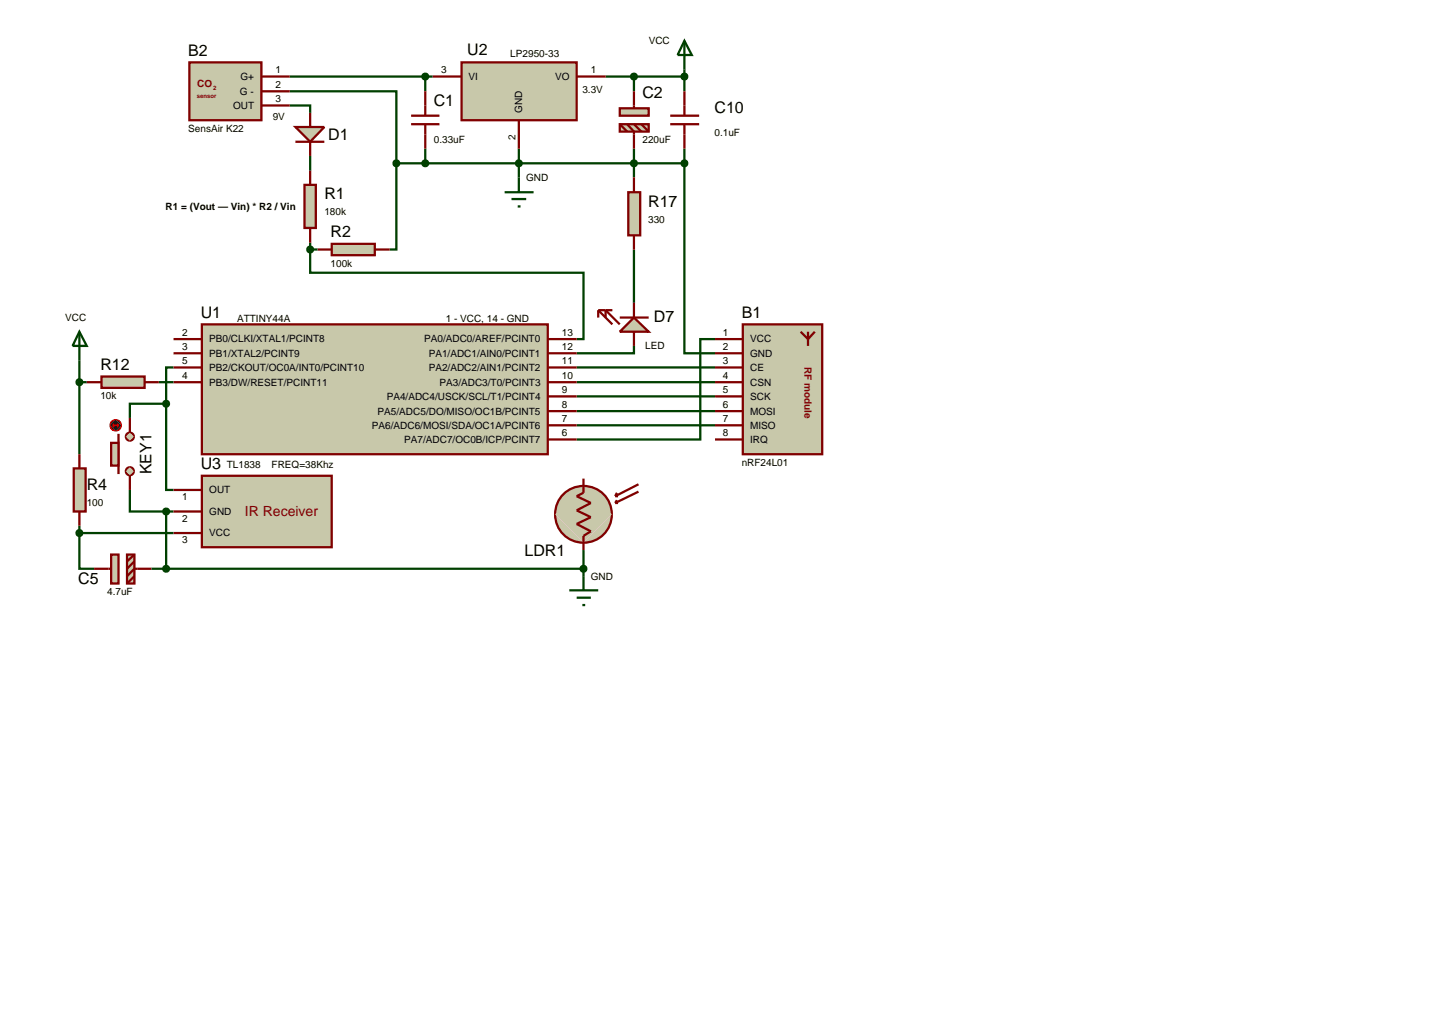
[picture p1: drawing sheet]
<svg xmlns="http://www.w3.org/2000/svg" width="257mm" height="180mm" viewBox="0 0 257 180" stroke-linecap="round" stroke-linejoin="round" font-family="sans-serif">
<g fill="none" stroke="#004000" stroke-width=".4">
<path d="M51.1 16.1h18.8v12.7M51.1 18.6h3.6v1.3M51.1 13.5h25.2M75 13.5v2.6M106.8 13.5h13.9M111.8 13.5v2.6M120.7 12.3v3.8M54.7 27.5v2.6M69.9 28.8v15.2h-1.2M69.9 28.8h50.8M75 26.2v2.6M91.5 26.2v5.1"/>
<path d="M111.8 26.2v5.1M120.7 28.8v33.5h5.4M120.7 26.2v2.6M54.7 44v4.1h48.2v11.7h-1.2M54.7 42.8v1.2M54.7 44h1.3M111.8 44v9.4M126.1 59.8h-2.6v17.7h-21.8M14 67.4h1.3M14 63.6v16.5M28 67.4h2.6M29.3 71.2v15.2h1.3"/>
<path d="M29.3 71.2h-6.4v2.5M30.6 64.8h-1.3v6.4M101.7 64.8h24.4M101.7 67.4h24.4M101.7 69.9h24.4M101.7 72.5h24.4M101.7 75h24.4M111.8 61v1.3h-10.1M14 94v6.3h2.6M14 92.7v1.3M14 94h16.6M22.9 86.4v3.8h6.4"/>
<path d="M29.3 90.2h1.3M29.3 90.2v10.1M102.9 97v4.6M26.7 100.3h76.2"/>
</g>
<path d="M35.6 57.2h61v22.9h-61z" fill="#c8c8aa" stroke="#800000" stroke-width=".4"/>
<path d="M30.6 59.8h5M96.6 59.8h5.1M30.6 62.3h5M30.6 67.4h5M30.6 64.8h5M96.6 62.3h5.1M96.6 67.4h5.1M96.6 64.8h5.1M96.6 77.5h5.1M96.6 75h5.1M96.6 72.5h5.1M96.6 69.9h5.1" fill="none" stroke="#800000" stroke-width=".4"/>
<path d="M131 57.2h14v22.9h-14z" fill="#c8c8aa" stroke="#800000" stroke-width=".4"/>
<path d="M126.1 59.8h4.9M141.2 58.5l1.3 1.3 1.2-1.3M142.5 58.5v2.5M126.1 62.3h4.9M126.1 64.8h4.9M126.1 67.4h4.9M126.1 69.9h4.9M126.1 72.5h4.9M126.1 75h4.9M126.1 77.5h4.9" fill="none" stroke="#800000" stroke-width=".4"/>
<path d="M17.9 66.4h7.6v2h-7.6z" fill="#c8c8aa" stroke="#800000" stroke-width=".4"/>
<path d="M15.3 67.4h2.6M25.5 67.4h2.5" fill="none" stroke="#800000" stroke-width=".4"/>
<path d="M81.4 11h20.3v10.2h-20.3z" fill="#c8c8aa" stroke="#800000" stroke-width=".4"/>
<path d="M76.3 13.5h5.1M101.7 13.5h5.1M120.7 16.1v4.3M91.5 21.2v5M118.2 21.9h5.1M118.2 20.4h5.1M120.7 21.9v4.3" fill="none" stroke="#800000" stroke-width=".4"/>
<path d="M120.7 7.2l1.3 2.5h-2.5zM120.7 7.2v5.1" fill="none" stroke="#004000" stroke-width=".4"/>
<path d="M120.3 13.2l.4-.2-.5 .5zM120.7 13l.4 .2 .1 .3zM121.2 13.5l-.2 .4-.3 .1zM120.2 13.5l.5 .5-.3-.1z" fill="#004000" stroke="#004000" stroke-width=".4"/>
<path d="M120.2 13.5l.5-.5 .5 .5-.5 .5z" fill="#004000"/>
<path d="M89 33.9h5.1M90.2 35.1h2.6M91.3 36.4h.5M91.5 31.3v2.6" fill="none" stroke="#004000" stroke-width=".4"/>
<path d="M91.2 28.4l.3-.1-.5 .5zM91.5 28.3l.4 .2 .1 .3zM92 28.8l-.1 .3-.4 .2zM91 28.8l.5 .5-.4-.2z" fill="#004000" stroke="#004000" stroke-width=".4"/>
<path d="M91.5 28.3l.5 .5-.5 .5-.5-.5z" fill="#004000"/>
<path d="M111.8 56l2.6 2.5h-5.1z" fill="#c8c8aa" stroke="#800000" stroke-width=".4"/>
<path d="M105.5 54.7l2.5 2.5M105.5 54.7v1.3M105.5 54.7h2.5M106.8 56v-1.3l2.5 2.5M109.3 56h5.1M111.8 53.4v2.6M111.8 58.5v2.5" fill="none" stroke="#800000" stroke-width=".4"/>
<path d="M110.8 33.9h2.1v7.6h-2.1z" fill="#c8c8aa" stroke="#800000" stroke-width=".4"/>
<path d="M75 16.1v4.3M72.5 21.9h5M72.5 20.4h5M75 21.9v4.3M111.8 31.3v2.6M111.8 41.5v2.5" fill="none" stroke="#800000" stroke-width=".4"/>
<path d="M14 58.5l1.3 2.5h-2.5zM14 58.5v5.1" fill="none" stroke="#004000" stroke-width=".4"/>
<path d="M120.3 28.5l.4-.2-.5 .5zM120.7 28.3l.4 .2 .1 .3zM121.2 28.8l-.1 .3-.4 .2zM120.2 28.8l.5 .5-.3-.1z" fill="#004000" stroke="#004000" stroke-width=".4"/>
<path d="M120.2 28.8l.5-.5 .5 .5-.5 .5z" fill="#004000"/>
<path d="M100.4 104.1h5.1M101.7 105.4h2.5M102.7 106.7h.5M102.9 101.6v2.5" fill="none" stroke="#004000" stroke-width=".4"/>
<path d="M33.4 11h12.7v10.2h-12.7z" fill="#c8c8aa" stroke="#800000" stroke-width=".4"/>
<path d="M46.1 13.5h5M46.1 16.1h5M46.1 18.6h5" fill="none" stroke="#800000" stroke-width=".4"/>
<path d="M74.7 13.1l.3-.1-.5 .5zM75 13l.4 .2 .1 .3zM75 14l.5-.5-.2 .4zM74.5 13.5l.5 .5-.3-.1z" fill="#004000" stroke="#004000" stroke-width=".4"/>
<path d="M75 13l.5 .5-.5 .5-.5-.5z" fill="#004000"/>
<path d="M74.7 28.4l.3-.1-.5 .5zM75 28.3l.4 .2 .1 .3zM75 29.3l.5-.5-.2 .4zM74.5 28.8l.5 .5-.4-.2z" fill="#004000" stroke="#004000" stroke-width=".4"/>
<path d="M75 28.3l.5 .5-.5 .5-.5-.5z" fill="#004000"/>
<path d="M58.5 43h7.6v2h-7.6z" fill="#c8c8aa" stroke="#800000" stroke-width=".4"/>
<path d="M56 44h2.5M66.1 44h2.6" fill="none" stroke="#800000" stroke-width=".4"/>
<path d="M69.5 28.5l.4-.2-.5 .5zM69.9 28.3l.4 .2 .1 .3zM69.9 29.3l.5-.5-.1 .3zM69.4 28.8l.5 .5-.3-.1z" fill="#004000" stroke="#004000" stroke-width=".4"/>
<path d="M69.4 28.8l.5-.5 .5 .5-.5 .5z" fill="#004000"/>
<path d="M53.7 32.6h2v7.6h-2z" fill="#c8c8aa" stroke="#800000" stroke-width=".4"/>
<path d="M54.7 30.1v2.5M54.7 40.2v2.6" fill="none" stroke="#800000" stroke-width=".4"/>
<path d="M52.1 22.4h5.1l-2.5 2.6z" fill="#c8c8aa" stroke="#800000" stroke-width=".4"/>
<path d="M54.7 19.9v2.5M52.1 25h5.1M54.7 25v2.5" fill="none" stroke="#800000" stroke-width=".4"/>
<path d="M99.7 86.9a5 5 0 0 1 3.2-1.2l-5 5a5 5 0 0 1 1.8-3.8zM102.9 85.7a5 5 0 0 1 5 5zM107.9 90.7a5 5 0 0 1-5 5zM97.9 90.7l5 5a5 5 0 0 1-5-5z" fill="#c8c8aa" stroke="#800000" stroke-width=".4"/>
<path d="M97.9 90.7l5-5 5 5-5 5z" fill="#c8c8aa"/>
<path d="M102.9 84.4v2.5l-1.2 .6 2.5 1.2-2.5 1.3 2.5 1.2-2.5 1.2 2.5 1.3-1.3 .8v2.5M108.5 87.5h.5M108.5 88.7h.5M108.8 86.9l-.3 .6M108.8 88.2l-.3 .5M112.6 85.4l-4.1 2.1M112.6 86.7l-4.1 2" fill="none" stroke="#800000" stroke-width=".4"/>
<path d="M54.3 43.7l.4-.2-.5 .5zM54.7 43.5l.3 .1 .2 .4zM55.2 44l-.2 .4-.3 .1zM54.2 44l.5 .5-.4-.2z" fill="#004000" stroke="#004000" stroke-width=".4"/>
<path d="M54.7 43.5l.5 .5-.5 .5-.5-.5z" fill="#004000"/>
<path d="M111.5 28.4l.3-.1-.5 .5zM111.8 28.3l.3 .1 .2 .4zM111.8 29.3l.5-.5-.2 .4zM111.3 28.8l.5 .5-.4-.2z" fill="#004000" stroke="#004000" stroke-width=".4"/>
<path d="M111.8 28.3l.5 .5-.5 .5-.5-.5z" fill="#004000"/>
<path d="M35.6 83.9h22.9v12.6h-22.9z" fill="#c8c8aa" stroke="#800000" stroke-width=".4"/>
<path d="M30.6 94h5M30.6 90.2h5M30.6 86.4h5" fill="none" stroke="#800000" stroke-width=".4"/>
<path d="M13 82.6h2.1v7.6h-2.1z" fill="#c8c8aa" stroke="#800000" stroke-width=".4"/>
<path d="M14 80.1v2.5M14 90.2v2.5" fill="none" stroke="#800000" stroke-width=".4"/>
<g fill="#c8c8aa" stroke="#800000" stroke-width=".4">
<path d="M19.6 97.8h1.3v5.1h-1.3z"/>
<path d="M22.4 97.8h1.3v5.1h-1.3z"/>
</g>
<path d="M23.7 97.8l-1.3 1.2M23.7 99l-1.3 1.3M16.6 100.3h3M23.7 101.6l-1.3 1.3M26.7 100.3h-3l-1.3 1.3" fill="none" stroke="#800000" stroke-width=".4"/>
<path d="M102.5 100l.4-.2-.5 .5zM102.9 99.8l.4 .2 .1 .3zM102.9 100.8l.5-.5-.2 .4zM102.4 100.3l.5 .5-.3-.1z" fill="#004000" stroke="#004000" stroke-width=".4"/>
<path d="M102.9 99.8l.5 .5-.5 .5-.5-.5z" fill="#004000"/>
<path d="M28.9 100l.4-.2-.5 .5zM29.3 99.8l.4 .2 .1 .3zM29.3 100.8l.5-.5-.2 .4zM28.8 100.3l.5 .5-.3-.1z" fill="#004000" stroke="#004000" stroke-width=".4"/>
<path d="M29.3 99.8l.5 .5-.5 .5-.5-.5z" fill="#004000"/>
<g fill="#c8c8aa" stroke="#800000" stroke-width=".4">
<path d="M22.4 76.5l.5-.2-.7 .7zM22.9 76.3a.68 .68 0 0 1 .7 .7zM22.9 77.7l.7-.7a.68 .68 0 0 1-.7 .7zM22.2 77l.7 .7a.68 .68 0 0 1-.7-.7z"/>
<path d="M22.4 82.6l.5-.2-.7 .7zM22.9 82.4a.68 .68 0 0 1 .7 .7zM22.9 83.8l.7-.7a.68 .68 0 0 1-.7 .7zM22.2 83.1l.7 .7a.68 .68 0 0 1-.7-.7z"/>
</g>
<g fill="#c8c8aa">
<path d="M22.9 76.3l.7 .7-.7 .7-.7-.7z"/>
<path d="M22.9 82.4l.7 .7-.7 .7-.7-.7z"/>
</g>
<path d="M20.9 76.5v7.1" fill="none" stroke="#800000" stroke-width=".4"/>
<path d="M19.6 78.1h1.3v4h-1.3z" fill="#c8c8aa" stroke="#800000" stroke-width=".4"/>
<path d="M22.9 73.7v2.6M22.9 83.9v2.5" fill="none" stroke="#800000" stroke-width=".4"/>
<path d="M19.7 74.3l.7-.3-1 1zM20.4 74a.94 .94 0 0 1 1 1zM21.4 75a.94 .94 0 0 1-1 1zM19.4 75l1 1a.94 .94 0 0 1-1-1z" fill="#400000" stroke="#f00" stroke-width=".2"/>
<path d="M19.4 75l1-1 1 1-1 1z" fill="#400000"/>
<path d="M19.9 75h1M19.9 75l.2 .3M20.1 74.8l-.2 .2M20.7 74.8l.2 .2M20.9 75l-.2 .3" fill="none" stroke="#f00" stroke-width=".2"/>
<path d="M28.9 89.9l.4-.2-.5 .5zM29.3 89.7l.3 .1 .2 .4zM29.3 90.7l.5-.5-.2 .4zM28.8 90.2l.5 .5-.3-.1z" fill="#004000" stroke="#004000" stroke-width=".4"/>
<path d="M28.8 90.2l.5-.5 .5 .5-.5 .5z" fill="#004000"/>
<path d="M29 70.8l.3-.1-.5 .5zM29.3 70.7l.3 .1 .2 .4zM29.3 71.7l.5-.5-.2 .4zM28.8 71.2l.5 .5-.4-.2z" fill="#004000" stroke="#004000" stroke-width=".4"/>
<path d="M29.3 70.7l.5 .5-.5 .5-.5-.5z" fill="#004000"/>
<g fill="#c8c8aa" stroke="#800000" stroke-width=".4">
<path d="M109.3 19.1h5.1v1.3h-5.1z"/>
<path d="M109.3 21.9h5.1v1.3h-5.1z"/>
</g>
<path d="M111.8 16.1v3M109.3 21.9l1.3 1.3M110.6 21.9l1.2 1.3v3M111.8 21.9l1.3 1.3M113.1 21.9l1.3 1.3" fill="none" stroke="#800000" stroke-width=".4"/>
<path d="M111.5 13.1l.3-.1-.5 .5zM111.8 13l.3 .1 .2 .4zM111.8 14l.5-.5-.2 .4zM111.3 13.5l.5 .5-.3-.1z" fill="#004000" stroke="#004000" stroke-width=".4"/>
<path d="M111.8 13l.5 .5-.5 .5-.5-.5z" fill="#004000"/>
<path d="M13.6 67.1l.4-.2-.5 .5zM14 66.9l.4 .2 .1 .3zM14 67.9l.5-.5-.1 .3zM13.5 67.4l.5 .5-.4-.2z" fill="#004000" stroke="#004000" stroke-width=".4"/>
<path d="M13.5 67.4l.5-.5 .5 .5-.5 .5z" fill="#004000"/>
<path d="M13.7 93.6l.3-.1-.5 .5zM14 93.5l.4 .2 .1 .3zM14 94.5l.5-.5-.2 .4zM13.5 94l.5 .5-.3-.1z" fill="#004000" stroke="#004000" stroke-width=".4"/>
<path d="M14 93.5l.5 .5-.5 .5-.5-.5z" fill="#004000"/>
<g font-size="2.8">
<text x="33.2" y="9.9">B2</text>
<text x="82.4" y="9.8">U2</text>
<text x="113.3" y="17.4">C2</text>
<text x="76.5" y="18.7">C1</text>
<text x="126" y="19.9">C10</text>
<text x="57.9" y="24.8">D1</text>
<text x="57.2" y="35.2">R1</text>
<text x="58.3" y="41.9">R2</text>
<text x="114.3" y="36.5">R17</text>
<text x="35.4" y="56.1">U1</text>
<text x="115.3" y="56.8">D7</text>
<text x="130.8" y="56.1">B1</text>
<text x="17.7" y="65.3">R12</text>
<text x="26.7" y="83.7" transform="rotate(-90 26.7 83.7)">KEY1</text>
<text x="35.4" y="82.8">U3</text>
<text x="15.3" y="86.5">R4</text>
<text x="92.5" y="98.1">LDR1</text>
<text x="13.8" y="103">C5</text>
</g>
<text font-size="2.5" fill="#800000" x="43.2" y="90.9">IR Receiver</text>
<g font-size="1.8">
<text x="90" y="10.1">LP2950-33</text>
<text x="114.4" y="7.8">VCC</text>
<text x="42.3" y="16.7">G -</text>
<text x="42.4" y="14.1">G+</text>
<text x="48.6" y="12.9">1</text>
<text x="48.6" y="15.5">2</text>
<text x="48.6" y="18">3</text>
<text x="77.8" y="12.9">3</text>
<text x="82.6" y="14.1">VI</text>
<text x="97.9" y="14.1">VO</text>
<text x="102.7" y="16.4">3.3V</text>
<text x="104.2" y="12.9">1</text>
<text x="33.2" y="23.2">SensAir K22</text>
<text x="41.1" y="19.2">OUT</text>
<text x="48.1" y="21.1">9V</text>
<text x="92.1" y="19.9" transform="rotate(-90 92.1 19.9)">GND</text>
<text x="126" y="24">0.1uF</text>
<text x="76.5" y="25.3">0.33uF</text>
<text x="90.9" y="24.7" transform="rotate(-90 90.9 24.7)">2</text>
<text x="113.3" y="25.3">220uF</text>
<text x="92.8" y="31.9">GND</text>
<text x="29.2" y="37">R1 = (Vout — Vin) * R2 / Vin</text>
<text x="57.2" y="38">180k</text>
<text x="114.3" y="39.3">330</text>
<text x="58.3" y="47">100k</text>
<text x="11.5" y="56.6">VCC</text>
<text x="32.1" y="59.2">2</text>
<text x="41.8" y="56.7">ATTINY44A</text>
<text x="78.6" y="56.7">1 - VCC, 14 - GND</text>
<text x="99.1" y="59.2">13</text>
<text x="127.5" y="59.2">1</text>
<text x="32.1" y="61.7">3</text>
<text x="32.1" y="64.2">5</text>
<text x="36.9" y="60.4">PB0/CLKI/XTAL1/PCINT8</text>
<text x="36.9" y="62.9">PB1/XTAL2/PCINT9</text>
<text x="36.9" y="65.4">PB2/CKOUT/OC0A/INT0/PCINT10</text>
<text x="74.8" y="60.4">PA0/ADC0/AREF/PCINT0</text>
<text x="75.6" y="65.4">PA2/ADC2/AIN1/PCINT2</text>
<text x="75.6" y="62.9">PA1/ADC1/AIN0/PCINT1</text>
<text x="99.1" y="64.2">11</text>
<text x="99.1" y="61.7">12</text>
<text x="113.8" y="61.6">LED</text>
<text x="127.5" y="61.7">2</text>
<text x="127.5" y="64.2">3</text>
<text x="132.3" y="62.9">GND</text>
<text x="132.3" y="65.4">CE</text>
<text x="132.3" y="60.4">VCC</text>
<text x="17.7" y="70.4">10k</text>
<text x="32.1" y="66.8">4</text>
<text x="36.9" y="68">PB3/DW/RESET/PCINT11</text>
<text x="68.2" y="70.5">PA4/ADC4/USCK/SCL/T1/PCINT4</text>
<text x="77.5" y="68">PA3/ADC3/T0/PCINT3</text>
<text x="99.1" y="71.9">8</text>
<text x="99.1" y="69.3">9</text>
<text x="99.1" y="66.8">10</text>
<text x="127.5" y="66.8">4</text>
<text x="127.5" y="69.3">5</text>
<text x="127.5" y="71.9">6</text>
<text x="132.3" y="68">CSN</text>
<text x="132.3" y="70.5">SCK</text>
<text x="65.6" y="75.6">PA6/ADC6/MOSI/SDA/OC1A/PCINT6</text>
<text x="66.6" y="73.1">PA5/ADC5/DO/MISO/OC1B/PCINT5</text>
<text x="99.1" y="76.9">6</text>
<text x="99.1" y="74.4">7</text>
<text x="127.5" y="74.4">7</text>
<text x="127.5" y="76.9">8</text>
<text x="132.3" y="73.1">MOSI</text>
<text x="132.3" y="75.6">MISO</text>
<text x="40" y="82.6">TL1838</text>
<text x="47.9" y="82.6">FREQ=38Khz</text>
<text x="71.3" y="78.1">PA7/ADC7/OC0B/ICP/PCINT7</text>
<text x="130.8" y="82.1">nRF24L01</text>
<text x="132.3" y="78.1">IRQ</text>
<text x="15.3" y="89.3">100</text>
<text x="32.1" y="88.2">1</text>
<text x="36.9" y="87">OUT</text>
<text x="32.1" y="95.8">3</text>
<text x="32.1" y="92">2</text>
<text x="36.9" y="94.6">VCC</text>
<text x="36.9" y="90.8">GND</text>
<text x="18.9" y="104.9">4.7uF</text>
<text x="104.2" y="102.2">GND</text>
</g>
<g font-size="1.8" fill="#800000">
<text x="34.8" y="15.4">CO</text>
<text x="141.9" y="64.7" transform="rotate(90 141.9 64.7)">RF module</text>
</g>
<g font-size="1.1" fill="#800000">
<text x="34.7" y="17.4">sensor</text>
<text x="37.6" y="15.9">2</text>
</g>
</svg>
